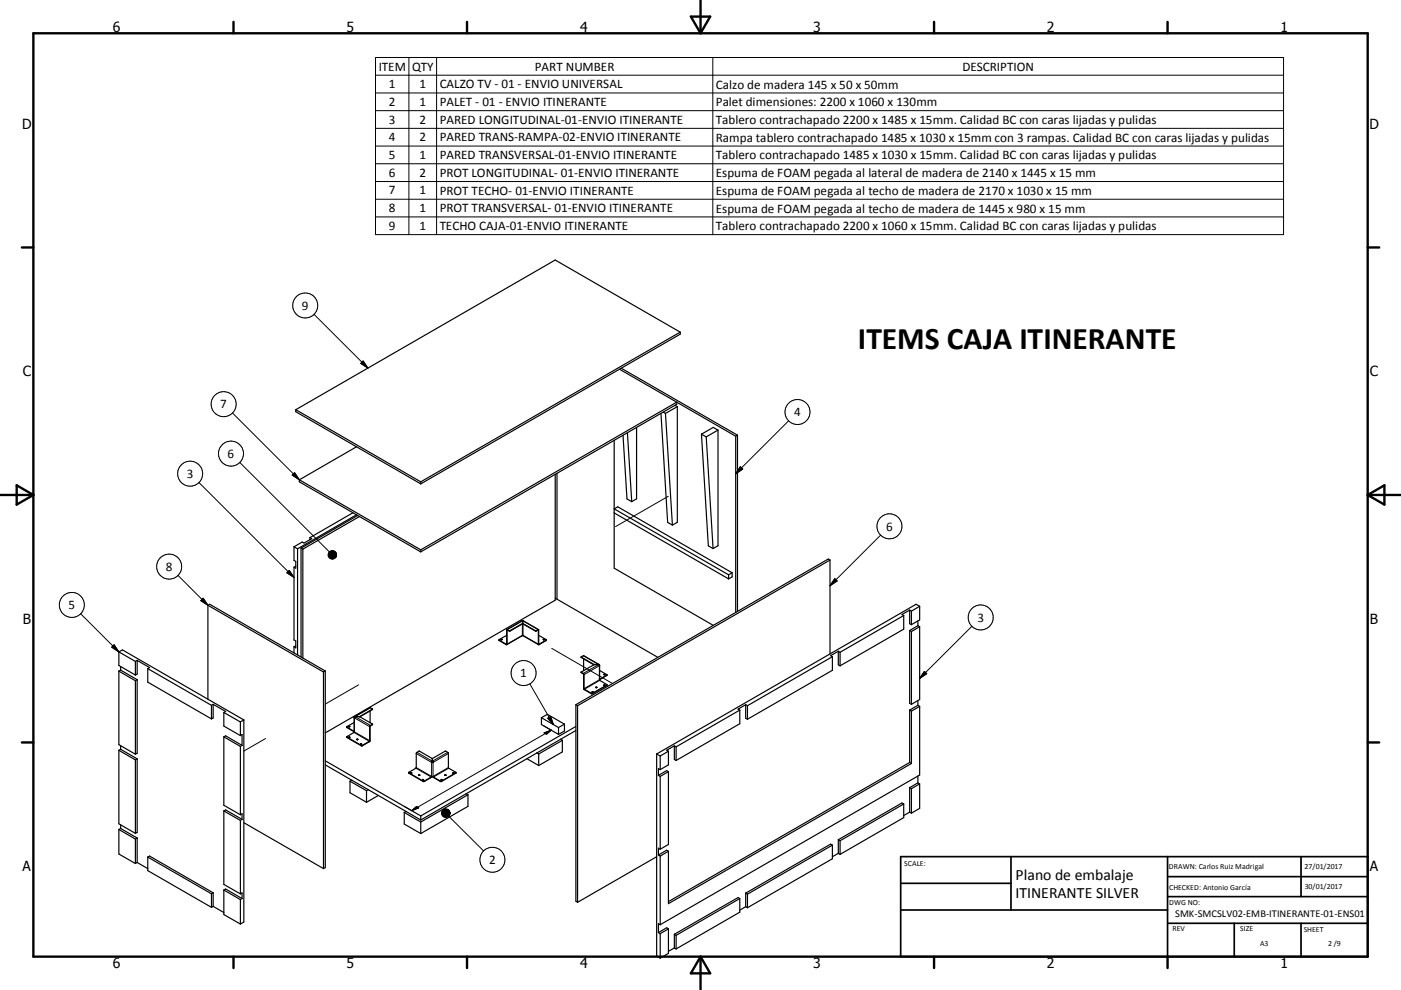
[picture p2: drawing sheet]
<svg xmlns="http://www.w3.org/2000/svg" width="420mm" height="297mm" viewBox="0 0 420 297" stroke-linecap="round" stroke-linejoin="round" font-family="sans-serif">
<g fill="none" stroke="#000" stroke-width=".3">
<path d="M112.6 17.3h272.2v53.1h-272.2zM122.6 17.3v53.1M130.9 17.3v53.1M213.7 17.3v53.1M112.6 22.6h272.2M112.6 27.9h272.2M112.6 33.2h272.2M112.6 38.5h272.2M112.6 43.8h272.2M112.6 49.1h272.2M112.6 54.5h272.2M112.6 59.8h272.2"/>
<path d="M112.6 65.1h272.2M94.1 94.3l16.2 16.1M108.9 108.3l1.4 2.1-2.1-1.4zM69.7 123.9l20 20M71.9 138.7l26.9 26.9M236.4 126.2l-15.8 15.9M59.6 144.8l28.5 28.4M87.6 142.5l.7-.7 1.4 2.1zM200.4 148.9l-15.9 9.1M222 140l.7 .7-2.1 1.4zM53.4 172.6l8.9 9M60.9 179.5l1.4 2.1-2.1-1.4z"/>
<path d="M86 171.8l.7-.7 1.4 2.1zM250.3 173.6l.7 .7-2.2 1.4zM264 160.5l-15.2 15.2M24.2 184.1l11.4 11.5M33.5 194.2l.7-.7 1.4 2.1zM149.7 192.1v.1M152.7 189.2v.2M152.8 189.2v.2M156.6 187.2v3.4l-4.8 2.8M156.6 187.1v.1M156.7 186.2l-4.8 2.8M156.7 186.2l4.8 2.8"/>
<path d="M156.8 187.1v.1M156.8 187.2v3.4l4.8 2.8M160.6 189.2v.2M160.7 189.2v.2M163.7 192.1v.1M165.4 194.5l18.2 10.6M174.3 197.2v.1M174.9 196.7l4.5 2.7-4.5 2.8M178.1 199.3v.1M291.4 187.9l-15.7 15.6M104 218.2v.1M106.1 219.7l4.6 2.8"/>
<path d="M106.1 219.4v.1M106.2 219.4h-.1M106.3 215.3v4.3l4.7 2.6M106.3 215.4l4.7 2.6M106.5 215l4.6 2.8M107.5 205.5l-10 5.7M107.8 215h.1M107.9 215h.1M111 216.7l-.1 .1M111.1 212.4l-4.6 2.6M111.7 212.8v.1M111.7 217.3v.1"/>
<path d="M158.8 205.2l7.1 12.2M163 217.8l2.3 1.3M163.1 219.9l2.2-.8-1.5 1.2zM164.2 215.5l.9-.5 .8 2.4zM165.3 219.1l-41.9 24.1M174.3 201.7v.1M175 202.3l4.6-2.5 .1 4.1-4.7 2.6M175 201.1v.1M177.3 208v.1M177.6 208v.1M179.8 203.8h.1M179.8 203.8v.1"/>
<path d="M179.8 204.1l-4.6 2.8M181.9 202.6v.1M181.9 205.5v.2M277.1 201.4l.7 .7-2.1 1.4zM79.6 221.6l-6.5 3.7M104 221.2v.1M108.3 223.6v.1M108.6 223.6v.1M122.6 231.9v.1M124.7 230.5l4.6 2.7M124.8 226.1l4.6 2.6M125 225.7l4.6 2.7"/>
<path d="M126.9 234.3v.2M127.2 234.3v.2M129.4 228.7v4.2l-4.6-2.6M129.8 228.7v4.2l4.6-2.6M132 234.3v.2M132.4 234.3v.2M134.2 225.7l-4.5 2.7M134.4 226.1l-4.5 2.6M134.5 230.5l-4.6 2.7M136.6 231.9v.1M121.2 241.9l2.2 1.3M123.4 243.2l1.5-1.2 .6 .4z"/>
<path d="M134.5 244.8l10.5 10.5"/>
<circle cx="91.5" cy="91.6" r="3.8"/>
<circle cx="67.1" cy="121.3" r="3.7"/>
<circle cx="69.3" cy="136.1" r="3.8"/>
<circle cx="239.1" cy="123.6" r="3.8"/>
<circle cx="57" cy="142.1" r="3.8"/>
<circle cx="266.7" cy="157.9" r="3.7"/>
<circle cx="50.7" cy="170" r="3.8"/>
<circle cx="21.5" cy="181.5" r="3.7"/>
<circle cx="294" cy="185.2" r="3.8"/>
<circle cx="157" cy="201.9" r="3.8"/>
<circle cx="147.6" cy="258" r="3.7"/>
</g>
<g fill="none" stroke="#000" stroke-width=".36">
<path d="M203.9 99.6l-37.4-21.6-77.8 44.9M203.9 99.6v.7l-77.8 44.9M203.9 99.6l-77.8 45M185.7 110.8l17.2 9.9M186.3 110.5l34.8 20.1M88.7 122.9v.6l37.4 21.7M88.7 122.9l37.4 21.7M106.9 134l-17.2 9.9M184.1 132.1v38.4l29.7 17.1M186.8 130.6l1.2 19.1 1.4 .8M188.1 129.8l1.3 20.7M190.8 128.2v21.5l-1.4 .8"/>
<path d="M198.2 124l2 32.7 1.4 .8M198.8 123.6l.7 .4M199.5 124l2.1 33.5M202.4 121.6l.7 .4M202.9 120.7l17.7 10.2M202.9 120.7v.6l-76.8 44.3M202.9 120.7l-76.8 44.3M203.1 122v34.7l-1.5 .8M203.1 122l-3.6 2M210.3 130.3l2.1 33.5 1.4 .8M210.3 130.3l1.4 .8M211.7 131.1l2.1 33.5"/>
<path d="M215.3 129l-1.5-.8-3.5 2.1M215.3 129v34.7l-1.5 .9M215.3 129l-3.6 2.1M220.6 130.9v52.9M221.1 130.6v52.8M221.1 130.6l-.5 .3M89.7 143.9v.7l36.4 21M89.7 143.9l36.4 21.1M105.8 153.8l-12.9 7.5M106.9 154.4l-17.7 10.3M107.2 154.6l-16.9 9.8M107.8 155l-17 9.8"/>
<path d="M126.1 144.6v.6M166.5 142.3v37.8l-69 39.8M167 142v37.8M184.1 153.9l34.3 19.8M88.1 164v4.1l.6 .3v2.1l-.6-.3M88.1 170.2v21.8l.6 .3v2.1l-.6-.4M88.1 164l1.1 .7M88.7 169.9l-.6 .3M89.2 164.7v31.8M90.3 164.4l.5 .4M90.3 164.4v32.7M90.8 164.8v32.6"/>
<path d="M92.9 161.3l.6 .3-2.4 1.3-.5-.3-2.5 1.4M92.9 161.3v.6M126.1 165v.6M166.5 179.5l30.7 17.7M218.4 172.5v1.2M219.5 171.8l-34.3-19.7-1.1 .6 34.3 19.8M219.5 171.8v1.3l-1.1 .6M219.5 171.8l-1.1 .7M248.8 168v28.2M248.8 168l-.5-.3-75.6 43.7M248.8 168l-75.6 43.7M35.6 195.6l1.1-.6 36.4 21"/>
<path d="M35.6 195.6v4l5 2.9M35.6 195.6l5 2.8M36.2 200v1M40.6 198.4v4.1M41.1 198.1v4.1l-.5 .3M41.1 198.1l3.7 2.2-.5 .3M41.1 198.1l-.5 .3M62.3 181.6v28.2M62.3 181.6l.6-.3 34.6 20M62.3 181.6l34.7 20M88.1 194v1.9M88.7 193.7l-.6 .3"/>
<path d="M149.6 192l2.2 1.3M149.6 192v.2M149.6 191.9v.1M149.6 192.2h.1M149.7 191.9h-.1M149.7 192.2l2.2 1.2M150.3 191.9h.2M150.5 191.8h-.3l.3 .1M150.5 191.8h.1M150.5 191.8v.1M151.9 193.3h-.1M151.9 190.6l-2.2 1.3"/>
<path d="M151.9 193.4l4.7-2.8 4.9 2.8M152 188.9l-.1 4.4M156.6 187.2l-3.8 2.2-.8-.4-.1 4.4M156.7 187l-3.9 2.2-.8-.3M156.7 187.1l-.1 .1M156.7 187.1l-.1-.9-4.6 2.7M156.7 186.3h.1M156.7 186.4h.1M156.7 187l.1 .2M156.7 187.1l.1-.9 4.7 2.7M156.8 187.1l3.8 2.1 .9-.3M156.8 187.2l3.8 2.2 .8-.4"/>
<path d="M161.4 189v.1M161.4 189.1v4.3M161.4 193.4h.1M161.5 188.9l.1 4.4M161.5 190.6l2.3 1.3v.3l-2.3 1.2M161.6 193.3h.1M162.9 191.9h.3M162.9 191.8v.1M162.9 191.8h.3M162.9 191.8h.1M163.2 191.8h.1M163.2 191.8v.1"/>
<path d="M163.8 192l-2.2 1.3M174.2 197.2l3.8 2.2M174.3 197.2l.7-.5 4.6 2.6M174.3 197.2l3.8 2.1h1.3M175 197.7v3.5M178.1 199.4l-3.8 2.2M179.4 199.3v.1M179.4 199.3h.2M179.4 199.4l.2 .1M179.6 199.3v.2M179.6 199.5v.3M179.6 199.6h.1"/>
<path d="M179.6 199.5h.1M179.6 199.5l.2 .1M179.6 199.8h.1M179.8 199.6l-.1 .2M179.8 199.6v4.2M249.6 197v4.1l-25.5 14.7M249.6 197l-25.5 14.7M251.3 195.4l-2.3 1.3 .6 .3M251.3 195.4v4l.6 .4M251.3 195.4l.6 .3M251.9 195.7v4.1M270.9 184.7v4.1l-19 11"/>
<path d="M270.9 184.7l-19 11M272.7 183l-2.3 1.4 .5 .3M272.7 183v4.1l.6 .3M272.7 189.2v21.8l.6 .3M272.7 183l.6 .3M272.7 189.2l.6 .3M273.3 183.3v4.1M273.3 189.5v21.8M275.2 187.7l-2.5 1.5M275.2 187.7l.5 .3M275.2 186.3v1.4M275.7 181.9v4.1l-2.4 1.4"/>
<path d="M275.7 188v21.9l-2.4 1.4M275.7 181.9l-2.4 1.4M275.7 188l-2.4 1.5M275.7 181.9l-1.1-.6-77.7 44.9M35.6 201.4v22l5 2.9M35.6 201.4l5 2.8M36.2 201l4.9 2.9M36.2 201l-.6 .4M40.6 204.2v22.1M41.1 203.9v22.1l-.5 .3M41.1 203.9l-.5 .3M44.3 200.6v4.1l19.1 11"/>
<path d="M44.3 200.6l19.1 11M63.4 211.6v4.1M63.9 211.3v4.1l-.5 .3M63.9 211.3l-.5 .3M63.9 211.3l3.7 2.1-.5 .4M67.1 213.8v4l5 2.9M67.1 213.8l5 2.8M72.1 216.6v4.1M73.1 216v60.6l-1 .6M73.1 216l-1 .6M97 201.6v59M97.5 201.3v59l-.5 .3"/>
<path d="M97.5 201.3l-.5 .3M104 218.1l2.1 1.3M104 218.1v.1M104 218.2v.1M104 218.3l2.2 1.2M104.6 218h.3M104.6 218l.1-.1 .2 .1M106.1 219.4h.1M106.2 215.2l.1 .1M106.2 216.8l-2.2 1.3M106.2 215.2v4.3M106.2 219.5l-.1 .2-2.1 1.4"/>
<path d="M106.3 215.1l-.1 .1M106.3 215.1h.1M106.3 215.2v.1M106.3 215v.1M106.3 215h.2M106.3 215.2h.1M106.5 215h1.4l3.8 2.3M106.5 215l-.2 .2M106.5 215h.1M111 213.3l-.1 3.5M111.7 212.9l-3.8 2.1M111.7 212.7h.1"/>
<path d="M111.7 217.3l-.9 .7v4.3l-2.2 1.3h-.3l-4.3-2.5M111.7 212.7l-.8-.4-4.6 2.7M111.7 217.3l-.7 .6-.1 4.4-2.3 1.4h-.3l-4.3-2.4M111.7 212.7l-3.8 2.3h-1.4M111.7 212.9h.1M111.7 212.7v.2M111.7 217.3v.1M162.3 215.3l5.1 3M162.3 215.3v2.1l5.1 2.9M162.3 215.3l1.8-1 5.1 3M167.4 218.3v2M169.2 217.3v2l-1.8 1"/>
<path d="M169.2 217.3l-1.8 1M172.7 219.2l-11.7 6.7M172.7 217.9l-46.6 26.9M172.7 211.4l.5 .3M172.7 211.4v59l.5 .3M173.2 211.7v59M174.2 201.6l.9 .8v4.3l2.3 1.3 4.5-2.5M174.2 201.8h.1M174.2 201.6v.2M174.3 201.6h-.1M174.3 201.8l.7 .5v4.5l2.3 1.3h.3l4.3-2.4 .1-.3M177.5 207.7h.3"/>
<path d="M177.5 207.7l.2-.2 .1 .2M177.5 207.7h.1M177.6 207.7h.1M177.7 207.7h-.1M177.7 207.7h.1M178.7 206.3h.2M179.8 203.8l-.1 .3 2.2 1.2M179.8 201.2l2.1 1.2M179.8 203.8h.1M181 202.3l.4 .1zM181.1 205.5l.3 .1zM181.1 202.4h.2"/>
<path d="M181.1 205.6h.2M181.9 205.3v.1M181.9 202.4h.1M181.9 202.7l-2.2 1.2M181.9 205.4h.1M181.9 205.5h.1M181.9 202.6v.1M181.9 202.4l.1 .1M182 205.4l-.1 .1M182 202.5l-.1 .1M182 202.5l-2.2 1.3M221.8 213v4.1l-19.1 11.1"/>
<path d="M221.8 213l-19.1 11.1M223.6 211.4v4.1l.5 .3M223.6 211.4l.5 .3M223.6 211.4l-2.3 1.3 .5 .3M224.1 211.7v4.1M272.7 213v15.8M272.7 213l.6 .3M273.3 213.3v15.8M275.2 211.6l-2.5 1.4M275.2 211.6l.5 .3M275.2 210.2v1.4M275.7 211.9v20.6l-77.8 44.9"/>
<path d="M275.7 211.9l-2.4 1.4M35.6 225.1l5 2.9M35.6 225.1v22.1l5 2.8M36.2 224.8l4.9 2.9M36.2 224.8l-.6 .3M36.2 223.7v1.1M40.6 228v22M41.1 227.7l-.5 .3M41.1 227.7v22l-.5 .3M67.1 221.1v20.5l5 2.8M67.1 221.1l.5-.3 5 2.8M67.1 221.1l5 2.8"/>
<path d="M72.1 223.9v20.5M72.1 220.7l.5-.3v3.2M72.6 223.6l-.5 .3M97.5 228.3l28.6 16.5M97.5 229.5l8 4.6M104 221.1v.1M104 221.2v.1M104.6 221.2h.3M104.6 221.2l.1-.1 .2 .1M104.9 234.4l5 2.8M104.9 234.4v3.4l5 2.9M105.5 234.1l-.6 .3"/>
<path d="M105.5 234.1l4.9 2.8M107 221.8h.3zM107.1 221.9h.1M107.1 221.9h-.1M108.1 223.3h.2M108.3 223.3h-.2M108.4 223.2l-.1 .1M108.4 223.2l-.3 .1M108.4 223.2h.1M109.9 237.2v3.5M110.4 236.9l-.5 .3M110.4 236.9l11.3 6.5"/>
<path d="M113.4 238.6l-3.5 2.1M122.5 231.8l4.5 2.6 2.5-1.4M122.5 231.8l4.5 2.7 2.5-1.5M123.1 232h.3M123.1 232l.1-.2 .2 .2M123.2 232h.2M125.5 232.5l.1 .1M125.5 232.5l.3 .1M125.6 232.6h.1M125.6 232.6h.2M125.8 232.6h-.2M126.7 233.9v.1"/>
<path d="M126.7 234h.2M126.7 233.9l.3 .1M126.7 233.9h.1M126.8 234h-.1M127 234h-.1M129.4 228.7h.5M129.5 228.7l.1-1.2-4-2.1-.8 .7v4.3l-2.3 1.4M129.5 228.7h-.1M129.5 228.7h.2M129.5 233h.2M129.6 228.4l-.2 .3M129.7 228.4l.2 .3"/>
<path d="M129.7 228.7h.1M129.8 228.7l-.1-1.2 3.9-2.1 .8 .7v4.3l2.2 1.3M129.8 228.7h.1M132.3 233.8l.3 .2h-.3zM133.4 232.5v.1M133.4 232.5l.3 .1M133.4 232.6h.3M135.8 232h.3M135.8 232l.1-.2 .2 .2M136 231.9l.1 .1M136.6 232l-4.4 2.5-2.5-1.5M136.6 231.7h.1"/>
<path d="M136.7 231.7v.1M136.7 232h-.1M136.7 231.8l-4.5 2.6-2.5-1.4M136.7 231.8v.2M139.8 238.1l.5 .3M140.3 238.4l-14.2 8.2M140.3 238.4v3.5l-14.2 8.2M158 227.6l3.5 2.1M161 225.9l-34.9 20.1M161 225.9l.5 .3M161.5 226.2v3.5M168.1 221.8l.5 .3"/>
<path d="M168.6 222.1l-7.1 4.1M168.6 222.1v3.5l-7.1 4.1M196.9 226.2v60.6l1 .6M196.9 226.2l1 .6M197.4 232.6l.5 .3M197.9 226.8v4.1M197.9 232.9v21.9M197.9 230.9l-.5-.3v2M200.4 231.5l-.5-.3-2.5 1.4M200.4 231.5l-2.5 1.4M200.4 225.4v4.1l-2.5 1.4M200.4 231.5v21.8l-2.5 1.5"/>
<path d="M200.4 225.4l-2.5 1.4M202.2 223.8l-2.3 1.3 .5 .3M202.2 223.8v4l.5 .4M202.2 223.8l.5 .3M202.7 224.1v4.1M272.7 236.3v7.3M272.7 236.3l.6 .3M272.7 228.8l.6 .3M272.7 228.8l-72.3 41.7M273.3 229.1l-72.9 42v-15.7M273.3 236.6v7.4M275.2 234.9l-2.5 1.4"/>
<path d="M275.2 234.9l.5 .3M275.2 232.8v2.1M275.7 235.2v7.3l-2.4 1.5M275.7 235.2l-2.4 1.4M35.6 248.9v7.3l5 2.9M35.6 248.9l5 2.8M36.2 248.5l4.9 2.9M36.2 248.5l-.6 .4M36.2 247.5v1M40.6 251.7v7.4M41.1 251.4v7.4M41.1 251.4l-.5 .3"/>
<path d="M41.1 258.8l-.5 .3M41.1 258.8l3.2 1.8M44.3 257.1v4.1l19.1 11M44.3 257.1l.5-.3 19.1 11.1M44.3 257.1l19.1 11.1M67.1 243.3l.5-.3 5 2.8M67.1 243.3v22l5 2.9M67.1 243.3l5 2.8M72.1 244.4l.5-.3v1.7M72.1 246.1v22.1M72.6 245.8l-.5 .3M73.1 246.8l23.9 13.8"/>
<path d="M121.2 243.8l4.9 2.8M121.2 243.8v3.4l4.9 2.9M121.7 243.4l4.4 2.6M121.7 243.4l-.5 .4M126.1 244.8v1.2M126.1 246.6v3.5M196.9 257l-23.7 13.7M197.4 256.5l.5 .3M197.9 254.8l-.5-.3v2M197.9 256.8v20.6M200.4 255.4l-.5-.3-2.5 1.4M200.4 255.4l-2.5 1.4"/>
<path d="M249.6 253.6v4l-25.5 14.7M249.6 253.6l-25.5 14.7M249.6 253.6l-.6-.4-25.4 14.8M251.3 251.9v4.1M251.3 256l.6 .3M251.3 251.9l.6 .3M251.3 256l-1.7 1M251.9 252.2v4.1M270.9 241.2v4.1l-19 11M270.9 241.2l-.5-.3-19.1 11M270.9 241.2l-19 11M272.7 243.6l.6 .4"/>
<path d="M272.7 243.6l-1.8 1.1M63.4 268.2v4M63.9 267.9v4M63.9 267.9l-.5 .3M63.9 271.9l-.5 .3M63.9 271.9l3.2 1.9M67.1 267v7.4l5 2.8M67.1 267l.5-.3 5 2.9M67.1 267l5 2.9M72.1 269.9v7.3M72.1 268.2l.5-.3v1.7M72.6 269.6l-.5 .3"/>
<path d="M197.4 279.8l.5 .3M197.9 277.4l-.5-.3v2.7M200.4 278.7v7.3l-2.5 1.4M200.4 278.7l-.5-.4-2.5 1.5M200.4 278.7l-2.5 1.4M221.8 269.6l-.5-.3-19.1 11M221.8 269.6l-19.1 11M221.8 269.6v4.1l-19.1 11M223.6 268v4M223.6 272l.5 .3M223.6 268l.5 .3M223.6 272l-1.8 1.1"/>
<path d="M224.1 268.3v4M197.9 280.1v7.3M202.2 280.3v4.1M202.2 284.4l.5 .3M202.2 280.3l.5 .3M202.2 284.4l-1.8 1M202.7 280.6v4.1"/>
</g>
<g fill="none" stroke="#000" stroke-width=".71">
<path d="M10 10h400v277h-400zM70 6.6v3.4M140 6.6v3.4M207.1 5h5.8l-2.9 5zM210 0v10M280 6.6v3.4M350 6.6v3.4M6.6 74.2h3.4M410 74.2h3.5M0 148.5h10M5 145.6l5 2.9-5 2.9zM410 148.5h10.1"/>
<path d="M410 148.5l5.1-2.9v5.8zM6.6 222.7h3.4M410 222.7h3.5M70 287v3.4M140 287v3.4M210 287v10M210 287l2.9 5h-5.8zM280 287v3.4M350 287v3.4"/>
</g>
<path d="M270 257h140v30h-140zM303.1 257v16M350 257v30M390.1 257v12M270 265h33.1M270 273h80M350 277h60M350 269h60M350 263h60M370 277v10M390.1 277v10" fill="none" stroke="#000" stroke-width=".51"/>
<g fill="#000" stroke="#000" stroke-width=".3">
<path d="M108.9 108.3l1.4 2.1-2.1-1.4zM87.6 142.5l.7-.7 1.4 2.1zM222 140l.7 .7-2.1 1.4zM86 171.8l.7-.7 1.4 2.1zM100.8 165.9l.1 .6zM100.6 165.7l.3 .8zM100.4 165.5l.5 1zM100.2 165.4l.7 1.1zM100 165.3l.9 1.2zM99.7 165.2l.3 .1 .9 1.2zM99.4 165.2h.3l1.2 1.3zM99.2 165.3l.2-.1 1.5 1.3z"/>
<path d="M98.9 165.4l.3-.1 1.7 1.2zM98.7 165.6l.2-.2 2 1.1zM98.7 165.6l2.2 .9-2.3-.7zM98.6 165.8l2.3 .7-2.4-.4zM98.5 166.1l2.4 .4-2.5-.2zM98.4 166.3l2.5 .2-2.5 .1zM98.4 166.6l2.5-.1-2.4 .4zM98.5 166.9l2.4-.4-2.3 .6zM98.6 167.1l2.3-.6-2.2 .8zM98.7 167.3l2.2-.8-2 1zM98.9 167.5l2-1-1.7 1.1zM99.2 167.6l1.7-1.1-1.5 1.2z"/>
<path d="M99.4 167.7l1.5-1.2-1.2 1.2zM100.9 166.5l-.9 1.2h-.3zM100.9 166.5l-.9 1.2zM100.9 166.5l-.7 1.1zM100.9 166.5l-.5 .9zM100.9 166.5l-.3 .7zM100.9 166.5l-.1 .5zM100.9 166.5l-.1 .2zM250.3 173.6l.7 .7-2.2 1.4zM33.5 194.2l.7-.7 1.4 2.1zM60.9 179.5l1.4 2.1-2.1-1.4zM164.2 215.5l.9-.5 .8 2.4z"/>
<path d="M277.1 201.4l.7 .7-2.1 1.4zM163.1 219.9l2.2-.8-1.5 1.2zM123.4 243.2l1.5-1.2 .6 .4zM134.8 243.4l.1 .6zM134.6 243.2l.3 .8zM134.4 243l.5 1zM134.2 242.8l.7 1.2zM134 242.8h.2l.7 1.2zM133.7 242.7l.3 .1 .9 1.2zM133.4 242.7h.3l1.2 1.3zM133.2 242.8l.2-.1 1.5 1.3zM132.9 242.9l.3-.1 1.7 1.2z"/>
<path d="M132.7 243.1l.2-.2 2 1.1zM132.7 243.1l2.2 .9-2.3-.7zM132.6 243.3l2.3 .7-2.5-.5zM132.4 243.5l2.5 .5-2.5-.2zM132.4 243.8l2.5 .2-2.5 .1zM132.4 244.1l2.5-.1-2.5 .4zM132.4 244.4l2.5-.4-2.3 .6zM132.6 244.6l2.3-.6-2.2 .8zM132.7 244.8l2.2-.8-2 1zM132.9 245l2-1-1.7 1.1zM133.2 245.1l1.7-1.1-1.5 1.2zM133.4 245.2l1.5-1.2-1.2 1.2z"/>
<path d="M134.9 244l-.9 1.1-.3 .1zM134.9 244l-.9 1.1zM134.9 244l-.7 1zM134.9 244l-.5 .9zM134.9 244l-.3 .7zM134.9 244l-.1 .5zM134.9 244v.2z"/>
</g>
<text font-size="9.4" x="257.2" y="104.6">ITEMS CAJA ITINERANTE</text>
<g font-size="4.7">
<text x="304.5" y="263.9">Plano de embalaje</text>
<text x="304.5" y="269.3">ITINERANTE SILVER</text>
</g>
<g font-size="4.2">
<text x="33.9" y="9.6">6</text>
<text x="103.9" y="9.6">5</text>
<text x="173.9" y="9.6">4</text>
<text x="243.8" y="9.6">3</text>
<text x="313.9" y="9.6">2</text>
<text x="383.9" y="9.6">1</text>
<text x="6.7" y="38.7">D</text>
<text x="410.5" y="38.7">D</text>
<text x="6.9" y="112.9">C</text>
<text x="410.7" y="112.9">C</text>
<text x="6.9" y="187.1">B</text>
<text x="410.7" y="187.1">B</text>
<text x="6.8" y="261.4">A</text>
<text x="410.7" y="261.4">A</text>
<text x="33.9" y="290.4">6</text>
<text x="103.9" y="290.4">5</text>
<text x="173.9" y="290.4">4</text>
<text x="243.8" y="290.4">3</text>
<text x="313.9" y="290.4">2</text>
<text x="383.9" y="290.4">1</text>
</g>
<g font-size="3.9">
<text x="113.5" y="21.2">ITEM</text>
<text x="123.5" y="21.2">QTY</text>
<text x="160.4" y="21.2">PART NUMBER</text>
<text x="288.5" y="21.2">DESCRIPTION</text>
<text x="116.6" y="26.5">1</text>
<text x="125.7" y="26.5">1</text>
<text x="131.8" y="26.5">CALZO TV - 01 - ENVIO UNIVERSAL</text>
<text x="214.6" y="26.6">Calzo de madera 145 x 50 x 50mm</text>
<text x="116.6" y="31.8">2</text>
<text x="125.7" y="31.8">1</text>
<text x="131.8" y="31.8">PALET - 01 - ENVIO ITINERANTE</text>
<text x="214.6" y="31.9">Palet dimensiones: 2200 x 1060 x 130mm</text>
<text x="116.6" y="37.2">3</text>
<text x="125.7" y="37.2">2</text>
<text x="131.8" y="37.2">PARED LONGITUDINAL-01-ENVIO ITINERANTE</text>
<text x="214.6" y="37.3">Tablero contrachapado 2200 x 1485 x 15mm. Calidad BC con caras lijadas y pulidas</text>
<text x="116.6" y="42.4">4</text>
<text x="116.6" y="47.8">5</text>
<text x="125.7" y="42.4">2</text>
<text x="125.7" y="47.8">1</text>
<text x="131.8" y="42.4">PARED TRANS-RAMPA-02-ENVIO ITINERANTE</text>
<text x="131.8" y="47.8">PARED TRANSVERSAL-01-ENVIO ITINERANTE</text>
<text x="214.6" y="42.5">Rampa tablero contrachapado 1485 x 1030 x 15mm con 3 rampas. Calidad BC con caras lijadas y pulidas</text>
<text x="214.6" y="47.8">Tablero contrachapado 1485 x 1030 x 15mm. Calidad BC con caras lijadas y pulidas</text>
<text x="116.6" y="53.1">6</text>
<text x="125.7" y="53.1">2</text>
<text x="131.8" y="53.1">PROT LONGITUDINAL- 01-ENVIO ITINERANTE</text>
<text x="214.6" y="53.2">Espuma de FOAM pegada al lateral de madera de 2140 x 1445 x 15 mm</text>
<text x="116.6" y="58.3">7</text>
<text x="125.7" y="58.3">1</text>
<text x="131.8" y="58.4">PROT TECHO- 01-ENVIO ITINERANTE</text>
<text x="214.6" y="58.5">Espuma de FOAM pegada al techo de madera de 2170 x 1030 x 15 mm</text>
<text x="116.6" y="63.7">8</text>
<text x="125.7" y="63.7">1</text>
<text x="131.8" y="63.7">PROT TRANSVERSAL- 01-ENVIO ITINERANTE</text>
<text x="214.6" y="63.8">Espuma de FOAM pegada al techo de madera de 1445 x 980 x 15 mm</text>
<text x="116.6" y="69">9</text>
<text x="125.7" y="69">1</text>
<text x="131.8" y="69">TECHO CAJA-01-ENVIO ITINERANTE</text>
<text x="214.6" y="69.1">Tablero contrachapado 2200 x 1060 x 15mm. Calidad BC con caras lijadas y pulidas</text>
<text x="90.5" y="92.9">9</text>
<text x="66" y="122.5">7</text>
<text x="238.1" y="124.9">4</text>
<text x="68.2" y="137.4">6</text>
<text x="56" y="143.4">3</text>
<text x="265.7" y="159.2">6</text>
<text x="49.7" y="171.2">8</text>
<text x="20.6" y="182.7">5</text>
<text x="293" y="186.5">3</text>
<text x="156" y="203.2">1</text>
<text x="146.6" y="259.2">2</text>
</g>
<text font-size="3.1" x="352.3" y="275.3">SMK-SMCSLV02-EMB-ITINERANTE-01-ENS01</text>
<g font-size="2.4">
<text x="271.1" y="259.7">SCALE:</text>
<text x="350.4" y="260.8">DRAWN: Carlos Ruiz Madrigal</text>
<text x="391.1" y="260.6">27/01/2017</text>
<text x="350.5" y="267">CHECKED: Antonio García</text>
<text x="391.2" y="266.7">30/01/2017</text>
<text x="350.5" y="271.4">DWG NO:</text>
<text x="351.5" y="279.3">REV</text>
<text x="371.9" y="279.4">SIZE</text>
<text x="390.9" y="279.6">SHEET</text>
<text x="377.8" y="283.9">A3</text>
<text x="398.2" y="283.8">2 /9</text>
</g>
</svg>
